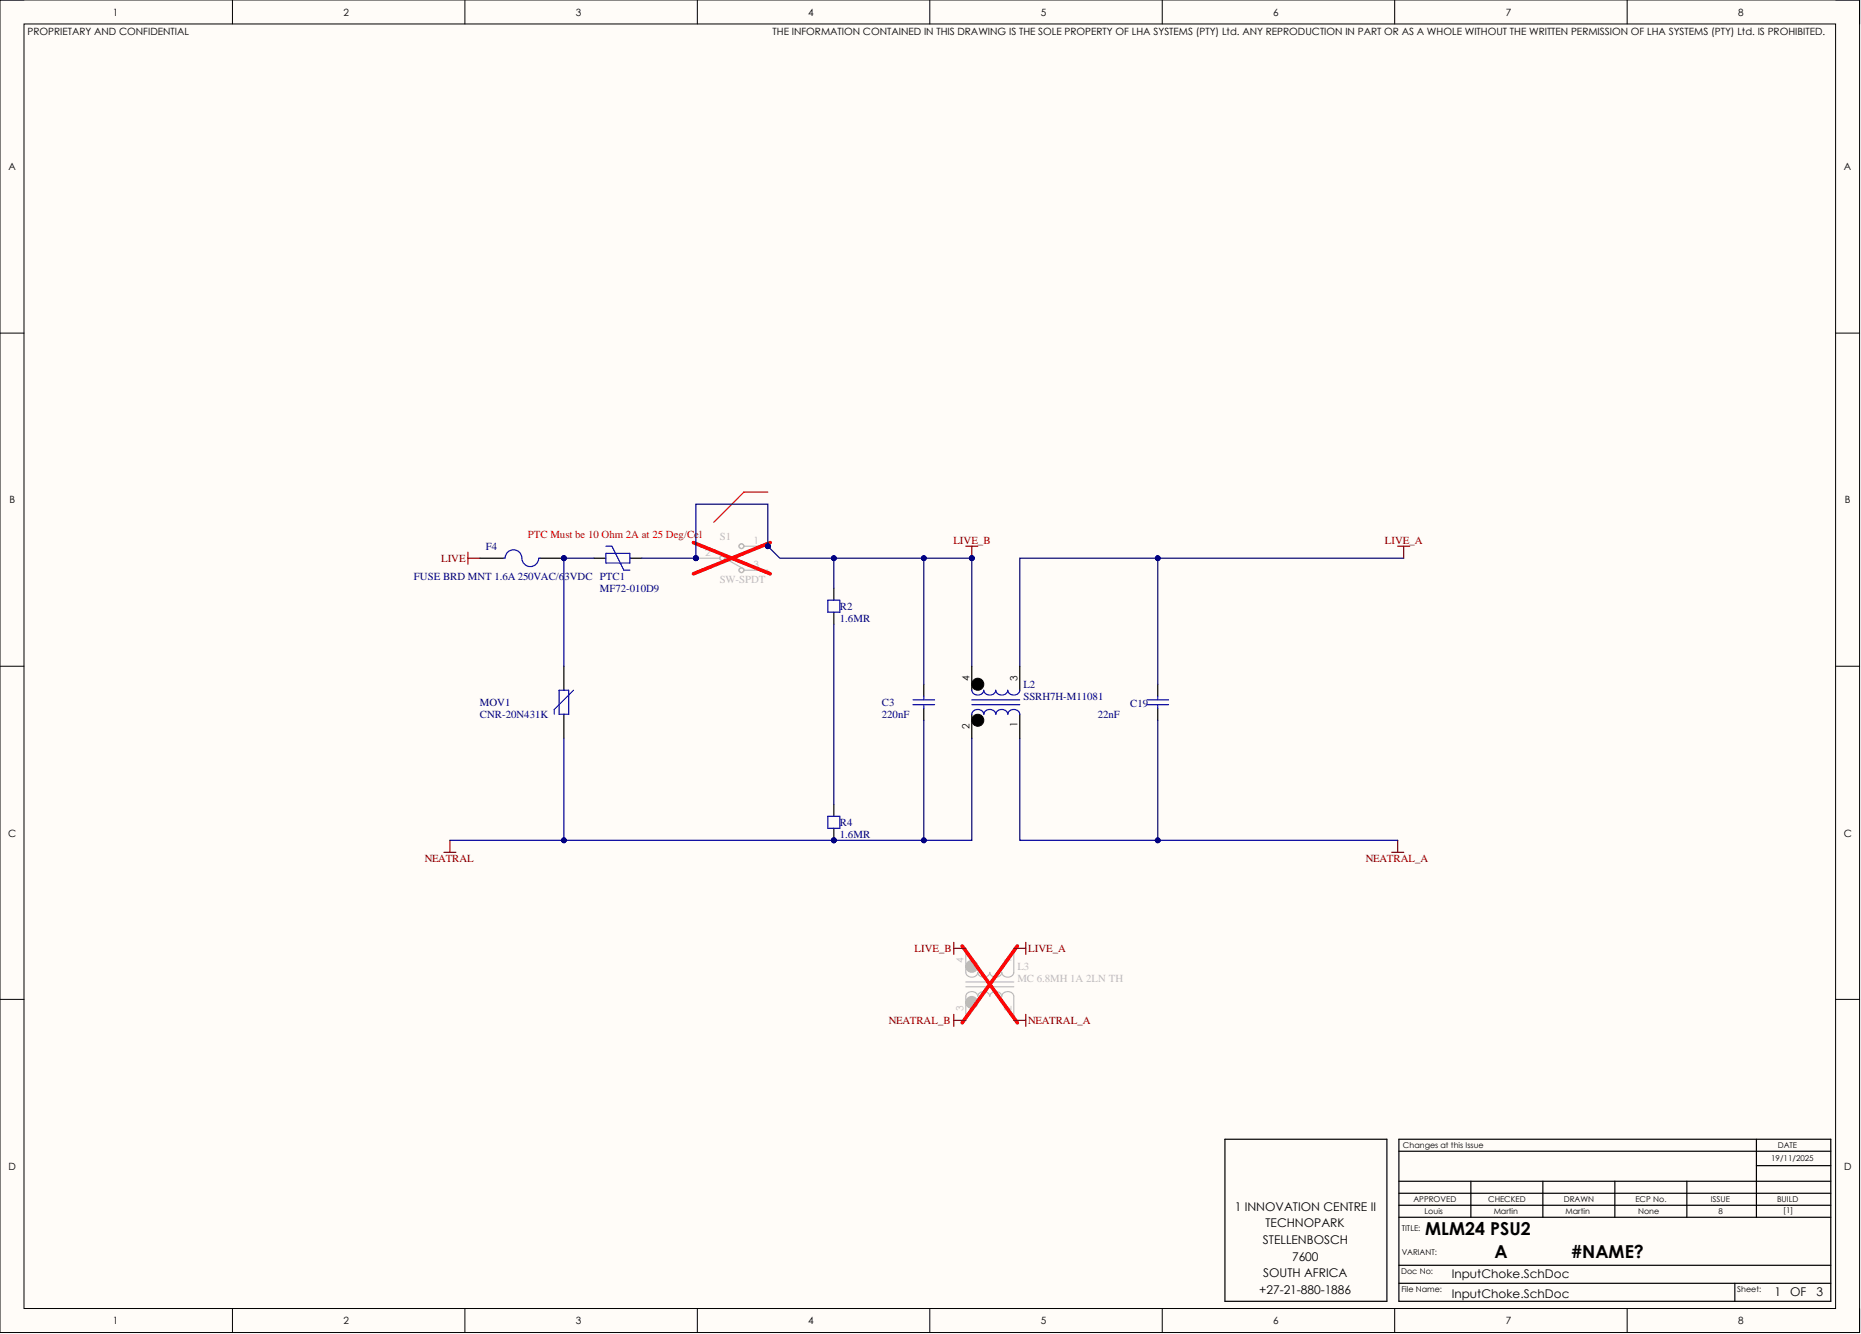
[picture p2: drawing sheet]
<svg xmlns="http://www.w3.org/2000/svg" width="393mm" height="282mm" viewBox="0 0 393 282" stroke-linecap="round" stroke-linejoin="round" font-family="sans-serif">
<path d="M0 0h393v281.6h-393z" fill-rule="evenodd" fill="#fffcf8"/>
<path d="M0 0h393v281.6h-393z" fill="none" stroke="#000" stroke-width=".21"/>
<path d="M5.1 5.1h382.9v271.4h-382.9z" fill-rule="evenodd" fill="#fffcf8"/>
<g fill="none" stroke="#000" stroke-width=".21">
<path d="M0 0h5.1M49.1 0v5.1M98.3 0v5.1M147.4 0v5.1M196.5 0v5.1M245.7 0v5.1M294.8 0v5.1M343.9 0v5.1M388 0h5v5.1M5.1 5.1h382.9v271.4h-382.9zM0 70.4h5.1M388 70.4h5"/>
<path d="M0 140.8h5.1M388 140.8h5M0 211.2h5.1M388 211.2h5M49.1 276.5v5.1M98.3 276.5v5.1M147.4 276.5v5.1M196.5 276.5v5.1M245.7 276.5v5.1M294.8 276.5v5.1M343.9 276.5v5.1M393 276.5v5.1"/>
</g>
<g fill="none" stroke="#000" stroke-width=".25">
<path d="M125.5 117.9h2.6M133.1 117.9h2.6M119.2 140.8v5M119.2 150.9v5.1M195.3 144.6v2.5M195.3 149.7v2.5M258.9 240.7h34.2v34.3h-34.2zM295.7 240.7h91.3v34.3h-91.3zM295.7 243.3h91.3M295.7 257.2h91.3M295.7 254.7h91.3M295.7 252.1h91.3"/>
<path d="M295.7 249.6h91.3M310.9 249.6v7.6M326.1 249.6v7.6M341.3 249.6v7.6M356.5 249.6v7.6M371.2 240.7v16.5M371.2 246.3h15.8M295.7 271.2h91.3M295.7 267.4h91.3M366.7 271.2v3.8"/>
</g>
<path d="M128.1 116.9h5v2.1h-5zM128.1 115.4h1.2l2.6 5.1h1.2M118.2 145.8h2v5.1h-2zM121.2 145.8l-4 4.1v1M193 148.9h4.5M193 147.9h4.5M195.3 147.1v.8M195.3 148.9v.8" fill="none" stroke="#00f" stroke-width=".25"/>
<path d="M98.9 116.7v2.5M98.9 117.9h2.5M295.4 115.4h2.6M296.7 115.4v2.5M95.1 177.6v2.5M295.4 177.6v2.5M93.8 180.1h2.6M294.2 180.1h2.5" fill="none" stroke="#800000" stroke-width=".25"/>
<circle cx="147.1" cy="117.9" r=".51" fill="#000080"/>
<circle cx="147.1" cy="117.9" r=".51" fill="none" stroke="#000080" stroke-width=".21"/>
<circle cx="162.3" cy="115.4" r=".51" fill="#000080"/>
<circle cx="162.3" cy="115.4" r=".51" fill="none" stroke="#000080" stroke-width=".21"/>
<path d="M147.1 117.9h5M153.2 117.9l4 2.3" fill="none" stroke="#bfbebc" stroke-width=".25"/>
<circle cx="147.1" cy="117.9" r=".51" fill="#000080"/>
<circle cx="147.1" cy="117.9" r=".51" fill="none" stroke="#000080" stroke-width=".21"/>
<path d="M157.2 115.4h5.1M157.2 120.5h5.1" fill="none" stroke="#bfbebc" stroke-width=".25"/>
<circle cx="162.3" cy="115.4" r=".51" fill="#000080"/>
<circle cx="162.3" cy="115.4" r=".51" fill="none" stroke="#000080" stroke-width=".21"/>
<g fill="none" stroke="#bfbebc" stroke-width=".25">
<circle cx="152.7" cy="117.9" r=".51"/>
<circle cx="156.7" cy="115.4" r=".51"/>
<circle cx="156.7" cy="120.5" r=".51"/>
</g>
<path d="M146.6 114.6l16.2 6.6M162.8 114.6l-16.2 6.6" fill="none" stroke="#f00" stroke-width=".76"/>
<path d="M204.1 115.4h2.6M205.4 115.4v2.5" fill="none" stroke="#800000" stroke-width=".25"/>
<circle cx="205.4" cy="117.9" r=".51" fill="#000080"/>
<circle cx="205.4" cy="117.9" r=".51" fill="none" stroke="#000080" stroke-width=".21"/>
<circle cx="119.2" cy="117.9" r=".51" fill="#000080"/>
<circle cx="119.2" cy="117.9" r=".51" fill="none" stroke="#000080" stroke-width=".21"/>
<path d="M114.1 117.9h5.1" fill="none" stroke="#000" stroke-width=".25"/>
<circle cx="119.2" cy="117.9" r=".51" fill="#000080"/>
<circle cx="119.2" cy="117.9" r=".51" fill="none" stroke="#000080" stroke-width=".21"/>
<path d="M101.4 117.9h5.1M176.2 124.3v2.5M176.2 129.4v2.5" fill="none" stroke="#000" stroke-width=".25"/>
<path d="M106.5 117.9h.3M106.8 117.9a1.77 1.77 0 0 1 1.8-1.7 1.77 1.77 0 0 1 1.7 1.7 1.78 1.78 0 0 0 1.8 1.8 1.78 1.78 0 0 0 1.8-1.7M113.9 117.9h.2M175 126.8h2.5v2.6h-2.5z" fill="none" stroke="#00f" stroke-width=".25"/>
<circle cx="176.2" cy="177.6" r=".51" fill="#000080"/>
<circle cx="176.2" cy="177.6" r=".51" fill="none" stroke="#000080" stroke-width=".21"/>
<path d="M176.2 175v2.6" fill="none" stroke="#000" stroke-width=".25"/>
<circle cx="176.2" cy="177.6" r=".51" fill="#000080"/>
<circle cx="176.2" cy="177.6" r=".51" fill="none" stroke="#000080" stroke-width=".21"/>
<path d="M176.2 169.9v2.6" fill="none" stroke="#000" stroke-width=".25"/>
<path d="M175 172.5h2.5v2.5h-2.5z" fill="none" stroke="#00f" stroke-width=".25"/>
<path d="M119.2 156v21.6" fill="none" stroke="#000080" stroke-width=".25"/>
<circle cx="119.2" cy="177.6" r=".51" fill="#000080"/>
<circle cx="119.2" cy="177.6" r=".51" fill="none" stroke="#000080" stroke-width=".21"/>
<path d="M195.3 152.2v25.4" fill="none" stroke="#000080" stroke-width=".25"/>
<circle cx="195.3" cy="177.6" r=".51" fill="#000080"/>
<circle cx="195.3" cy="177.6" r=".51" fill="none" stroke="#000080" stroke-width=".21"/>
<path d="M296.7 117.9h-81.2v22.9" fill="none" stroke="#000080" stroke-width=".25"/>
<circle cx="244.7" cy="117.9" r=".51" fill="#000080"/>
<circle cx="244.7" cy="117.9" r=".51" fill="none" stroke="#000080" stroke-width=".21"/>
<path d="M205.4 117.9v22.9" fill="none" stroke="#000080" stroke-width=".25"/>
<circle cx="205.4" cy="117.9" r=".51" fill="#000080"/>
<circle cx="205.4" cy="117.9" r=".51" fill="none" stroke="#000080" stroke-width=".21"/>
<path d="M215.5 156v21.6h79.9" fill="none" stroke="#000080" stroke-width=".25"/>
<circle cx="244.7" cy="177.6" r=".51" fill="#000080"/>
<circle cx="244.7" cy="177.6" r=".51" fill="none" stroke="#000080" stroke-width=".21"/>
<path d="M162.3 104h-5.1l-6.3 6.3" fill="none" stroke="#f00" stroke-width=".25"/>
<path d="M205.4 140.8v5M205.4 150.9v5.1M215.5 140.8v5M215.5 150.9v5.1M244.7 144.6v2.5M244.7 149.7v2.5" fill="none" stroke="#000" stroke-width=".25"/>
<path d="M205.4 150.9a1.3 1.3 0 0 1 1.3-1 1.3 1.3 0 0 1 1.2 1 1.3 1.3 0 0 1 1.3-1 1.3 1.3 0 0 1 1.3 1 1.3 1.3 0 0 1 1.2-1 1.3 1.3 0 0 1 1.3 1 1.3 1.3 0 0 1 1.3-1 1.3 1.3 0 0 1 1.2 1M205.4 145.8a1.3 1.3 0 0 0 1.3 1.1 1.3 1.3 0 0 0 1.2-1.1 1.3 1.3 0 0 0 1.3 1.1 1.3 1.3 0 0 0 1.3-1.1 1.3 1.3 0 0 0 1.2 1.1 1.3 1.3 0 0 0 1.3-1.1 1.3 1.3 0 0 0 1.3 1.1 1.3 1.3 0 0 0 1.2-1.1M205.4 148.9h10.1M205.4 147.9h10.1M242.4 148.9h4.6M242.4 147.9h4.6M244.7 147.1v.8M244.7 148.9v.8" fill="none" stroke="#00f" stroke-width=".25"/>
<g fill="#000">
<circle cx="206.7" cy="152.2" r="1.27"/>
<circle cx="206.7" cy="144.6" r="1.27"/>
</g>
<g fill="none" stroke="#000" stroke-width=".21">
<circle cx="206.7" cy="152.2" r="1.27"/>
<circle cx="206.7" cy="144.6" r="1.27"/>
</g>
<path d="M244.7 117.9v26.7" fill="none" stroke="#000080" stroke-width=".25"/>
<circle cx="244.7" cy="117.9" r=".51" fill="#000080"/>
<circle cx="244.7" cy="117.9" r=".51" fill="none" stroke="#000080" stroke-width=".21"/>
<path d="M244.7 152.2v25.4" fill="none" stroke="#000080" stroke-width=".25"/>
<circle cx="244.7" cy="177.6" r=".51" fill="#000080"/>
<circle cx="244.7" cy="177.6" r=".51" fill="none" stroke="#000080" stroke-width=".21"/>
<path d="M125.5 117.9h-6.3v22.9" fill="none" stroke="#000080" stroke-width=".25"/>
<circle cx="119.2" cy="117.9" r=".51" fill="#000080"/>
<circle cx="119.2" cy="117.9" r=".51" fill="none" stroke="#000080" stroke-width=".21"/>
<path d="M135.7 117.9h11.4M176.2 131.9v38" fill="none" stroke="#000080" stroke-width=".25"/>
<circle cx="147.1" cy="117.9" r=".51" fill="#000080"/>
<circle cx="147.1" cy="117.9" r=".51" fill="none" stroke="#000080" stroke-width=".21"/>
<path d="M205.4 156v21.6h-110.3" fill="none" stroke="#000080" stroke-width=".25"/>
<circle cx="119.2" cy="177.6" r=".51" fill="#000080"/>
<circle cx="119.2" cy="177.6" r=".51" fill="none" stroke="#000080" stroke-width=".21"/>
<circle cx="176.2" cy="177.6" r=".51" fill="#000080"/>
<circle cx="176.2" cy="177.6" r=".51" fill="none" stroke="#000080" stroke-width=".21"/>
<circle cx="195.3" cy="177.6" r=".51" fill="#000080"/>
<circle cx="195.3" cy="177.6" r=".51" fill="none" stroke="#000080" stroke-width=".21"/>
<path d="M205.4 117.9h-10.1v26.7" fill="none" stroke="#000080" stroke-width=".25"/>
<circle cx="195.3" cy="117.9" r=".51" fill="#000080"/>
<circle cx="195.3" cy="117.9" r=".51" fill="none" stroke="#000080" stroke-width=".21"/>
<circle cx="205.4" cy="117.9" r=".51" fill="#000080"/>
<circle cx="205.4" cy="117.9" r=".51" fill="none" stroke="#000080" stroke-width=".21"/>
<path d="M176.2 117.9v6.4" fill="none" stroke="#000080" stroke-width=".25"/>
<circle cx="176.2" cy="117.9" r=".51" fill="#000080"/>
<circle cx="176.2" cy="117.9" r=".51" fill="none" stroke="#000080" stroke-width=".21"/>
<path d="M162.3 115.4l2.5 2.5h30.5" fill="none" stroke="#000080" stroke-width=".25"/>
<circle cx="195.3" cy="117.9" r=".51" fill="#000080"/>
<circle cx="195.3" cy="117.9" r=".51" fill="none" stroke="#000080" stroke-width=".21"/>
<circle cx="176.2" cy="117.9" r=".51" fill="#000080"/>
<circle cx="176.2" cy="117.9" r=".51" fill="none" stroke="#000080" stroke-width=".21"/>
<circle cx="162.3" cy="115.4" r=".51" fill="#000080"/>
<circle cx="162.3" cy="115.4" r=".51" fill="none" stroke="#000080" stroke-width=".21"/>
<path d="M162.3 115.4v-8.9h-15.2v11.4" fill="none" stroke="#000080" stroke-width=".25"/>
<circle cx="147.1" cy="117.9" r=".51" fill="#000080"/>
<circle cx="147.1" cy="117.9" r=".51" fill="none" stroke="#000080" stroke-width=".21"/>
<circle cx="162.3" cy="115.4" r=".51" fill="#000080"/>
<circle cx="162.3" cy="115.4" r=".51" fill="none" stroke="#000080" stroke-width=".21"/>
<path d="M204.1 200.4v5.1a1.3 1.3 0 0 0 1.3 1 1.3 1.3 0 0 0 1.3-1 1.3 1.3 0 0 0 1.2 1 1.3 1.3 0 0 0 1.3-1 1.3 1.3 0 0 0 1.3 1 1.3 1.3 0 0 0 1.2-1 1.3 1.3 0 0 0 1.3 1 1.3 1.3 0 0 0 1.3-1v-5.1M204.1 207.5h10.2M204.1 208.5h10.2" fill="none" stroke="#bfbebc" stroke-width=".25"/>
<circle cx="205.4" cy="204.2" r="1.27" fill="#bfbebc"/>
<circle cx="205.4" cy="204.2" r="1.27" fill="none" stroke="#bfbebc" stroke-width=".21"/>
<path d="M204.1 215.6v-5.1a1.3 1.3 0 0 1 1.3-1 1.3 1.3 0 0 1 1.3 1 1.3 1.3 0 0 1 1.2-1 1.3 1.3 0 0 1 1.3 1 1.3 1.3 0 0 1 1.3-1 1.3 1.3 0 0 1 1.2 1 1.3 1.3 0 0 1 1.3-1 1.3 1.3 0 0 1 1.3 1v5.1" fill="none" stroke="#bfbebc" stroke-width=".25"/>
<circle cx="205.4" cy="211.8" r="1.27" fill="#bfbebc"/>
<circle cx="205.4" cy="211.8" r="1.27" fill="none" stroke="#bfbebc" stroke-width=".21"/>
<path d="M203.4 199.9l11.6 16.2M215 199.9l-11.6 16.2" fill="none" stroke="#f00" stroke-width=".76"/>
<path d="M201.6 199.1v2.6M216.8 199.1v2.6M201.6 214.3v2.6M201.6 215.6h2.5M201.6 200.4h2.5M214.3 215.6h2.5M214.3 200.4h2.5M216.8 214.3v2.6" fill="none" stroke="#800000" stroke-width=".25"/>
<g font-size="3.8">
<text x="301.3" y="260.9">MLM24 PSU2</text>
<text x="315.9" y="265.7">A</text>
<text x="332.2" y="265.7">#NAME?</text>
</g>
<g font-size="2.5">
<text x="261" y="255.9">1 INNOVATION CENTRE II</text>
<text x="266.9" y="262.9">STELLENBOSCH</text>
<text x="267.5" y="259.4">TECHNOPARK</text>
<text x="267" y="269.9">SOUTH AFRICA</text>
<text x="273.1" y="266.4">7600</text>
<text x="266.1" y="273.4">+27-21-880-1886</text>
<text x="306.8" y="274.2">InputChoke.SchDoc</text>
<text x="306.8" y="270.1">InputChoke.SchDoc</text>
<text x="375" y="273.9">1</text>
<text x="378.3" y="273.9">OF</text>
<text x="383.9" y="273.9">3</text>
</g>
<text font-size="2.3" fill="#f00" x="111.6" y="113.6">PTC Must be 10 Ohm 2A at 25 Deg/Cel</text>
<g font-size="2.3" fill="#800000">
<text x="93.2" y="118.7">LIVE</text>
<text x="201.5" y="114.9">LIVE_B</text>
<text x="292.7" y="114.9">LIVE_A</text>
<text x="89.8" y="182.1">NEATRAL</text>
<text x="288.7" y="182.1">NEATRAL_A</text>
<text x="193.3" y="201.1">LIVE_B</text>
<text x="217.3" y="201.1">LIVE_A</text>
<text x="187.9" y="216.4">NEATRAL_B</text>
<text x="217.3" y="216.4">NEATRAL_A</text>
</g>
<g font-size="2.3" fill="#000080">
<text x="102.7" y="116.2">F4</text>
<text x="87.5" y="122.5">FUSE BRD MNT 1.6A 250VAC/63VDC PTC1</text>
<text x="126.8" y="125">MF72-010D9</text>
<text x="177.5" y="128.9">R2</text>
<text x="177.5" y="131.4">1.6MR</text>
<text x="101.4" y="149.1">MOV1</text>
<text x="186.4" y="149.1">C3</text>
<text x="216.3" y="145.3">L2</text>
<text x="216.3" y="147.9">SSRH7H-M11081</text>
<text x="238.9" y="149.4">C19</text>
<text x="101.4" y="151.7">CNR-20N431K</text>
<text x="186.4" y="151.7">220nF</text>
<text x="232" y="151.7">22nF</text>
<text x="177.5" y="174.5">R4</text>
<text x="177.5" y="177">1.6MR</text>
</g>
<g font-size="2.3" fill="#bfbebc">
<text x="152.1" y="114.1">S1</text>
<text x="152.1" y="123.3">SW-SPDT</text>
<text x="215" y="205">L3</text>
<text x="215" y="207.5">MC 6.8MH 1A 2LN TH</text>
</g>
<g font-size="2.1">
<text x="23.9" y="3.3">1</text>
<text x="72.6" y="3.3">2</text>
<text x="121.7" y="3.3">3</text>
<text x="170.8" y="3.3">4</text>
<text x="220" y="3.3">5</text>
<text x="269.1" y="3.3">6</text>
<text x="318.2" y="3.3">7</text>
<text x="367.4" y="3.3">8</text>
<text x="5.8" y="7.4">PROPRIETARY AND CONFIDENTIAL</text>
<text x="163.3" y="7.4">THE INFORMATION CONTAINED IN THIS DRAWING IS THE SOLE PROPERTY OF LHA SYSTEMS (PTY) Ltd. ANY REPRODUCTION IN PART OR AS A WHOLE WITHOUT THE WRITTEN PERMISSION OF LHA SYSTEMS (PTY) Ltd. IS PROHIBITED.</text>
<text x="1.8" y="36">A</text>
<text x="389.8" y="36">A</text>
<text x="2" y="106.4">B</text>
<text x="390" y="106.4">B</text>
<text x="204.9" y="143.8" transform="rotate(-90 204.9 143.8)">4</text>
<text x="215.1" y="143.8" transform="rotate(-90 215.1 143.8)">3</text>
<text x="204.9" y="154" transform="rotate(-90 204.9 154)">2</text>
<text x="215.1" y="153.6" transform="rotate(-90 215.1 153.6)">1</text>
<text x="1.7" y="176.8">C</text>
<text x="389.7" y="176.8">C</text>
<text x="1.8" y="247.1">D</text>
<text x="389.8" y="247.1">D</text>
<text x="23.9" y="279.8">1</text>
<text x="72.6" y="279.8">2</text>
<text x="121.7" y="279.8">3</text>
<text x="170.8" y="279.8">4</text>
<text x="220" y="279.8">5</text>
<text x="269.1" y="279.8">6</text>
<text x="318.2" y="279.8">7</text>
<text x="367.4" y="279.8">8</text>
</g>
<g font-size="2.1" fill="#bfbebc">
<text x="149" y="117.5">2</text>
<text x="159.2" y="120">3</text>
<text x="203.7" y="203.4" transform="rotate(-90 203.7 203.4)">4</text>
<text x="213.8" y="203.4" transform="rotate(-90 213.8 203.4)">1</text>
<text x="203.7" y="213.7" transform="rotate(-90 203.7 213.7)">3</text>
<text x="213.8" y="213.7" transform="rotate(-90 213.8 213.7)">2</text>
</g>
<g font-size="1.7">
<text x="296.5" y="242.6">Changes at this Issue</text>
<text x="374.4" y="245.4">19/11/2025</text>
<text x="375.8" y="242.6">DATE</text>
<text x="298.8" y="254">APPROVED</text>
<text x="301.1" y="256.6">Louis</text>
<text x="314.5" y="254">CHECKED</text>
<text x="315.7" y="256.6">Martin</text>
<text x="330.5" y="254">DRAWN</text>
<text x="330.9" y="256.6">Martin</text>
<text x="345.7" y="254">ECP No.</text>
<text x="346.2" y="256.6">None</text>
<text x="361.6" y="254">ISSUE</text>
<text x="363.2" y="256.6">8</text>
<text x="375.6" y="254">BUILD</text>
<text x="376.9" y="256.3">[1]</text>
<text x="296.3" y="260.1">TITLE:</text>
<text x="296.1" y="269.3">Doc No:</text>
<text x="296.3" y="265.2">VARIANT:</text>
<text x="296.2" y="273.1">File Name:</text>
<text x="367.2" y="273.1">Sheet:</text>
</g>
</svg>
